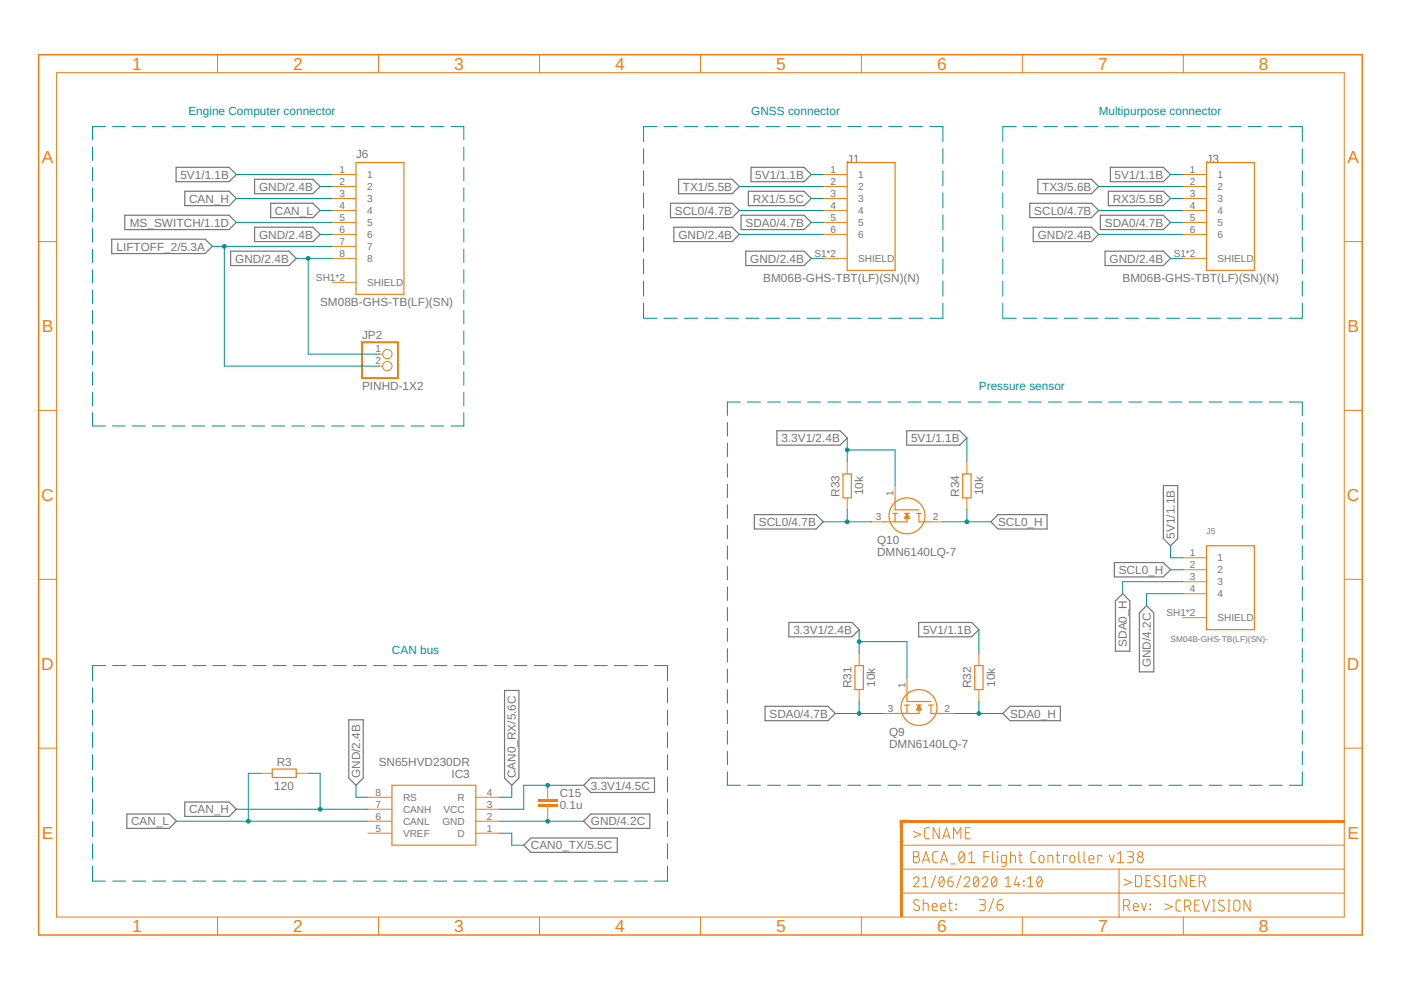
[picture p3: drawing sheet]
<svg xmlns="http://www.w3.org/2000/svg" width="297mm" height="210mm" viewBox="0 0 297 210" stroke-linecap="round" stroke-linejoin="round" font-family="sans-serif">
<g fill="none" stroke="#757575" stroke-width=".25">
<path d="M37.3 35.5h11.3l1.5 1.5-1.5 1.5h-11.3zM54 38h12.4l1.5 1.5-1.5 1.6h-12.4zM143.9 38h11.3l1.6 1.5-1.6 1.6h-11.3zM159.2 35.5h11.3l1.5 1.5-1.5 1.5h-11.3zM220 38h11.4l1.5 1.5-1.5 1.6h-11.4zM235.4 35.5h11.3l1.5 1.5-1.5 1.5h-11.3zM23.7 50.7h19.8l1.5 1.5-1.5 1.6h-19.8zM26.5 45.6h22.1l1.5 1.6-1.5 1.5h-22.1zM39.2 40.6h9.4l1.5 1.5-1.5 1.5h-9.4zM48.9 53.3h12.4l1.5 1.5-1.5 1.5h-12.4zM54 48.2h12.4l1.5 1.5-1.5 1.5h-12.4zM57.4 43.1h9l1.5 1.5-1.5 1.5h-9z"/>
<path d="M142.2 43.1h13l1.6 1.5-1.6 1.5h-13zM142.9 48.2h12.3l1.6 1.5-1.6 1.5h-12.3zM157.1 45.6h13.4l1.5 1.6-1.5 1.5h-13.4zM158.1 53.3h12.4l1.5 1.5-1.5 1.5h-12.4zM158.7 40.6h11.8l1.5 1.5-1.5 1.5h-11.8zM218.3 43.1h13.1l1.5 1.5-1.5 1.5h-13.1zM219.1 48.2h12.3l1.5 1.5-1.5 1.5h-12.3zM233.3 45.6h13.4l1.5 1.6-1.5 1.5h-13.4zM234.3 53.3h12.4l1.5 1.5-1.5 1.5h-12.4zM235 40.6h11.7l1.5 1.5-1.5 1.5h-11.7zM164.7 91.3h13.4l1.5 1.6-1.5 1.5h-13.4zM192.2 91.3h11.3l1.5 1.6-1.5 1.5h-11.3z"/>
<path d="M159.9 109.1h13.1l1.5 1.5-1.5 1.6h-13.1zM210.1 110.6l1.5-1.5h10.4v3.1h-10.4zM236.3 119.3h10.4l1.5 1.5-1.5 1.5h-10.4zM246.7 103h3v11.2l-1.5 1.5-1.5-1.5zM167.3 132h13.3l1.6 1.5-1.6 1.5h-13.3zM194.8 132h11.2l1.5 1.5-1.5 1.5h-11.2zM236.5 127.4l1.5-1.5 1.5 1.5v10.7h-3zM243.1 128.4l1.5 1.5v12.6h-3v-12.6zM74 152.6h3v12.4l-1.5 1.5-1.5-1.5zM107 146.4h3v18.6l-1.5 1.5-1.5-1.5zM162.2 149.8h13.4l1.5 1.5-1.5 1.5h-13.4zM212.6 151.3l1.5-1.5h10.7v3h-10.7z"/>
<path d="M26.9 172.6h9l1.5 1.5-1.5 1.5h-9zM39.2 170.1h9.4l1.5 1.5-1.5 1.5h-9.4zM111 179.2l1.6-1.5h18.3v3h-18.3zM123.7 174.1l1.6-1.5h12.5v3h-12.5zM123.7 166.5l1.6-1.5h13.5v3h-13.5z"/>
</g>
<g fill="#f57c10">
<path d="M190.8 174.1h.5v20.3h-.5z" fill-rule="evenodd"/>
<path d="M191 173.8h94v.6h-94z" fill-rule="evenodd"/>
</g>
<g fill="#f57c10">
<path d="M190.8 174.1h.5v20.3h-.5zM190.8 174.1v20.3h.5v-20.3z"/>
<path d="M191 173.8h94v.6h-94zM191 173.8v.6h94v-.6z"/>
</g>
<g fill="none" stroke="#f57c10" stroke-width=".21">
<path d="M12 15.4h273v179h-273zM46.1 11.6v3.8M80.2 11.6v3.8M114.4 11.6v3.8M148.5 11.6v3.8M182.6 11.6v3.8M216.7 11.6v3.8M250.9 11.6v3.8M70.4 37h5.1M70.4 39.5h5.1M174.5 37h5.1M174.5 39.5h5.1"/>
<path d="M250.7 37h5.1M250.7 39.5h5.1M8.2 51.2h3.8M70.4 42.1h5.1M70.4 44.6h5.1M70.4 54.8h5.1M70.4 47.2h5.1M70.4 49.7h5.1M70.4 52.2h5.1M70.4 59.9h5.1M174.5 42.1h5.1M174.5 44.6h5.1"/>
<path d="M174.5 54.8h5.1M174.5 47.2h5.1M174.5 49.7h5.1M250.7 42.1h5.1M250.7 44.6h5.1M250.7 54.8h5.1M250.7 47.2h5.1M250.7 49.7h5.1M285 51.2h3.8M80.6 75.1h.5M80.6 77.6h.5M8.2 87h3.8"/>
<path d="M179.6 97.9v2.6M205 97.9v2.6M285 87h3.8M179.6 105.6v2.5M184.7 110.6h2.5M189.8 103v2.6M197.4 110.6h2.5M205 105.6v2.5M250.7 118.3h5.1M8.2 122.8h3.8M182.2 138.6v2.5M207.5 138.6v2.5"/>
<path d="M250.7 120.8h5.1M250.7 123.3h5.1M250.7 125.9h5.1M250.7 131h5.1M285 122.8h3.8M8.2 158.6h3.8M182.2 146.2v2.5M187.2 151.3h2.6M192.3 143.7v2.5M199.9 151.3h2.6M207.5 146.2v2.5M285 158.6h3.8"/>
<path d="M55.2 164h2.5M62.8 164h2.5M78 176.7h5.1M78 174.1h5.1M78 171.6h5.1M78 169h5.1M100.9 176.7h5.1M100.9 174.1h5.1M100.9 171.6h5.1M100.9 169h5.1M191.1 179.2h93.9M193.7 176.3l1.5 .6-1.5 .7"/>
<path d="M197.1 175.5h-.7l-.4 .5 .1 1.6 .3 .2h.7M199.1 175.5v2.3l-1.3-2.3v2.3M199.9 177.8l.8-2.3 .7 2.3M200.1 177.2h1.1M202.2 177.8v-2.3l.7 1.3 .8-1.3v2.3M204.7 176.5h.7M205.7 175.5h-1v2.3h1M46.1 194.4v3.8M80.2 194.4v3.8M114.4 194.4v3.8M148.5 194.4v3.8M182.6 194.4v3.8"/>
<path d="M191.1 189.4h93.9M191.1 184.3h93.9M193.7 180.6h.6a.52 .52 0 0 1 .5 .5 .52 .52 0 0 1-.5 .5 .65 .65 0 0 1 .7 .7 .65 .65 0 0 1-.7 .6h-.6zM193.7 186.4a.58 .58 0 0 1 .8-.5 .58 .58 0 0 1 .2 .9l-1 1.2h1.1M193.7 181.6h.6M194.8 190.9a.58 .58 0 0 0-.8-.1 .58 .58 0 0 0 0 .9l.7 .4a.58 .58 0 0 1 .1 .9 .58 .58 0 0 1-.9-.1l-.2-.2M195.6 182.9l.7-2.3 .8 2.3M195.6 188h1.2M195.6 186.4l.6-.5v2.1M195.7 191.5l1 .1 .1 1.5M195.7 190.7v2.4M195.7 182.3h1.2"/>
<path d="M197.6 192.3h1.1a.54 .54 0 0 0-.4-.8 .54 .54 0 0 0-.7 .5l.2 1 .9 .1M198.4 185.7l-1 2.5M198.8 180.6h-.7l-.3 .5 .1 1.6 .2 .2h.7M199.3 186l.2-.1a.86 .86 0 0 1 .7 1.3 .6 .6 0 0 1-.6 .8 .6 .6 0 0 1-.5-.8v-.5zM199.4 182.9l.8-2.3 .7 2.3M199.5 192.3h1a.54 .54 0 0 0-.4-.8 .54 .54 0 0 0-.6 .5l.1 1 .9 .1M199.6 182.3h1.1M200.1 186.4l-.9 1.1M201 186.8h.7a.59 .59 0 0 1 .4 .7 .59 .59 0 0 1-.6 .5 .59 .59 0 0 1-.5-.6zM201.1 191.5h.8M201.4 190.7v2.1l.5 .3M201.5 183.2h1.1"/>
<path d="M201.9 185.9l-.6 .3-.3 .6M202.6 191.7l.2 .1zM202.6 192.7l.2 .2zM203.5 180.8a.53 .53 0 0 1 .7-.2 .53 .53 0 0 1 .3 .6 1.34 1.34 0 0 1-.6 1.7 1.4 1.4 0 0 1-.4-2.1zM203.8 185.7l-1 2.5M204.4 186.4a.58 .58 0 0 1 .9-.5 .58 .58 0 0 1 .1 .9l-1 1.2h1.2M204.4 181.1l-1 1.3M205.4 182.9h1.3M205.4 181.1l.6-.5v2.3M206.6 186l.2-.1a.86 .86 0 0 1 .7 1.3 .6 .6 0 0 1-.6 .8 .6 .6 0 0 1-.5-.8v-.5zM207.4 186.4l-.9 1.1M207.6 190.7h.8a.52 .52 0 0 1 .5 .6 .52 .52 0 0 1-.5 .5h-.5"/>
<path d="M208.3 186.4a.58 .58 0 0 1 .8-.5 .58 .58 0 0 1 .2 .9l-1 1.2h1.1M208.3 191.8a.65 .65 0 0 1 .6 .6 .65 .65 0 0 1-.6 .7h-.7M208.6 181.6h1.1M209.7 180.6h-1.1v2.3M210.4 180.6v2.1l.4 .2M210.5 186l.1-.1a.86 .86 0 0 1 .7 1.3v.3a.51 .51 0 0 1-.5 .5 .51 .51 0 0 1-.5-.5l-.1-.8zM210.7 190.5l-1 2.8M211.3 186.4l-1 1.1M211.4 191.8h.8a.65 .65 0 0 1 .5 .7 .65 .65 0 0 1-.7 .6 .65 .65 0 0 1-.6-.7zM211.4 180.6l.2 .1zM211.5 181.4v1.5M212.4 190.7l-.7 .3-.3 .8"/>
<path d="M213.1 188h1.2M213.1 186.4l.6-.5v2.1M213.3 182.9h-.8l-.2-.2v-1.1l.2-.2h.8v1.9l-.2 .4h-.7M214.2 181.4l1 .1 .1 1.4M214.2 180.6v2.3M215.5 185.9l-.4 1.6h1.1M215.9 187.1v.9M216 181.4h.7M216.2 180.6l.1 2.1 .4 .2M216.7 194.4v3.8M217 186.8l.1 .1zM217 187.7l.1 .1z"/>
<path d="M217.9 188h1.2M217.9 186.4l.6-.5v2.1M219.6 180.6h-.7l-.3 .5 .1 1.6 .2 .2h.7M220.1 186l.1-.1a.86 .86 0 0 1 .8 1.3l-.1 .3a.5 .5 0 0 1-.5 .5 .5 .5 0 0 1-.5-.5l-.1-.8zM220.4 181.5l.5-.1a.92 .92 0 0 1 .2 1.4l-.4 .1-.3-.2-.1-.3zM220.9 186.4l-1 1.1M222.2 182.9v-1.5l.9 .1 .1 1.4M223.9 181.4h.8M224.2 180.6v2.1l.5 .2M226.3 181.6v-.2h-.8v1.5M227 181.5l.5-.1a.92 .92 0 0 1 .1 1.4l-.3 .1-.3-.2-.2-.3zM228.7 180.6v1.9l.1 .3 .3 .1"/>
<path d="M229.8 180.6v2.1l.4 .2M230.9 182.1h1a.55 .55 0 0 0-.3-.7 .55 .55 0 0 0-.7 .5l.1 .9 .9 .1M233.6 181.6v-.2h-.8v1.5M235.2 181.4l.5 1.5 .5-1.5M236.9 182.9h1.4M236.9 181.1l.7-.5v2.3M237.3 184.3v10.2M238.2 192h.7a.65 .65 0 0 0 .6-.6 .65 .65 0 0 0-.6-.7h-.7v2.4M238.3 186.4l1.6 .7-1.6 .6M239 192l.5 1.1M239 180.6h.8a.52 .52 0 0 1 .5 .5 .52 .52 0 0 1-.5 .5h-.5M239.7 181.6a.65 .65 0 0 1 .6 .7 .65 .65 0 0 1-.6 .6h-.7"/>
<path d="M240.3 192.3h1a.54 .54 0 0 0-.3-.8 .54 .54 0 0 0-.7 .5l.1 1 .9 .1M240.7 185.7h.9l.4 .4v1.4l-.4 .5h-.9zM242 191.5l.5 1.6 .6-1.6M243 186.7h.8M243.8 192.7l.1 .2zM243.8 191.7l.1 .1zM244 185.7h-1v2.3h1M245.8 185.8a.58 .58 0 0 0-.9-.1 .58 .58 0 0 0 .1 .9l.7 .4a.54 .54 0 0 1 .2 .7 .54 .54 0 0 1-.8 .2l-.5-.2M246.6 185.7h.6M246.6 188h.6M246.9 185.7v2.3M247 191.6l1.5 .7-1.5 .6"/>
<path d="M249.3 185.7h-1l-.3 .3v1.5l.2 .4 1.1 .1v-1.3h-.4M250.4 190.8l-.7 .1-.4 .4 .1 1.7 .3 .1 .7 .1M250.9 194.4v3.8M251.2 192.1h.6a.65 .65 0 0 0 .7-.6 .65 .65 0 0 0-.7-.7h-.6v2.4M251.5 185.7v2.3l-1.3-2.3v2.3M251.9 192.1l.6 1.1M252.4 186.7h.8M253.3 191.9h.8M253.5 185.7h-1.1v2.3h1.1M254.3 186.9h.6a.65 .65 0 0 0 .6-.6 .65 .65 0 0 0-.6-.6h-.6v2.3M254.3 190.8h-1v2.4h1M254.9 190.8l.8 2.4 .8-2.4"/>
<path d="M255 186.9l.5 1.1M257.1 193.2h.5M257.1 190.8h.5M257.4 190.8v2.4M259.5 191a.58 .58 0 0 0-.9-.1 .58 .58 0 0 0 0 .9l.8 .4a.58 .58 0 0 1 0 .9 .58 .58 0 0 1-.8-.1l-.3-.2M260.3 193.2h.5M260.3 190.8h.5M260.6 190.8v2.4M261.7 191.1a.66 .66 0 0 1 .7-.2 .66 .66 0 0 1 .5 .6v1a.66 .66 0 0 1-.7 .7 .66 .66 0 0 1-.6-.7zM265 190.8v2.4l-1.3-2.4v2.4"/>
<circle cx="82.1" cy="75.1" r=".99"/>
<circle cx="82.1" cy="77.6" r=".99"/>
<circle cx="241.8" cy="181.1" r=".52"/>
<circle cx="241.8" cy="182.3" r=".64"/>
</g>
<path d="M192.3 174.1h-1.2v1.3" fill="none" stroke="#f57c10" stroke-width=".61"/>
<path d="M8.2 11.6h280.6v186.6h-280.6z" fill="none" stroke="#f57c10" stroke-width=".32"/>
<g fill="none" stroke="#f57c10" stroke-width=".25">
<path d="M75.5 34.5h10.1v27.9h-10.1zM179.6 34.5h10.2v22.8h-10.2zM255.8 34.5h10.2v22.8h-10.2zM178.7 100.5h1.8v5.1h-1.8zM189.3 108.9h1M189.8 105.6v2.5h5M189.8 108.9v1.7M191.8 108.9h1M191.9 109.8h.9M192 109.6h.7M192.1 109.3h.5M192.2 109.1h.2"/>
<path d="M192.3 108.9v1.7h-5.1M192.3 108.9l.5 1h-1zM192.3 108.9h.1M194.3 108.9h1M194.8 108.9v1.7h2.6M204.1 100.5h1.8v5.1h-1.8zM255.8 115.7h10.2v17.8h-10.2zM181.3 141.1h1.7v5.1h-1.7zM191.8 149.5h1M192.3 146.2v2.5h5.1M192.3 149.5v1.8M194.3 149.5h1"/>
<path d="M194.4 150.5h.9M194.5 150.2h.7M194.6 150h.5M194.7 149.8h.3M194.8 149.6h.1M194.8 149.5v1.8h-5M194.8 149.5l.5 1h-1zM196.9 149.5h1M197.4 149.5v1.8h2.5M206.7 141.1h1.7v5.1h-1.7zM57.7 163.1h5.1v1.7h-5.1zM83.1 166.5h17.8v12.7h-17.8z"/>
<circle cx="192.3" cy="109.4" r="3.8"/>
<circle cx="194.8" cy="150" r="3.8"/>
</g>
<path d="M76.8 72.6h7.6v7.6h-7.6z" fill="none" stroke="#f57c10" stroke-width=".42"/>
<g fill="#f57c10">
<path d="M114.1 170.6h4.1v.5h-4.1z" fill-rule="evenodd"/>
<path d="M114.1 169.5h4.1v.6h-4.1z" fill-rule="evenodd"/>
</g>
<g fill="#f57c10">
<path d="M114.1 170.6h4.1v.5h-4.1zM114.1 170.6v.5h4.1v-.5z"/>
<path d="M114.1 169.5h4.1v.6h-4.1zM114.1 169.5v.6h4.1v-.6z"/>
</g>
<path d="M116.1 166.5v3M116.1 171.1v3" fill="none" stroke="#f57c10" stroke-width=".21"/>
<path d="M106 174.1h17.7" fill="none" stroke="#009292" stroke-width=".21"/>
<circle cx="116.1" cy="174.1" r=".51" fill="#009292"/>
<path d="M115.6 174.1a.51 .51 0 0 1 1 0 .51 .51 0 0 1-1 0zM115.6 174.1a.51 .51 0 0 0 1 0 .51 .51 0 0 0-1 0z" fill="#009292"/>
<path d="M67.9 39.5h2.5M62.8 54.8h7.6M65.3 54.8v20.3h15.3M67.9 49.7h2.5M156.8 49.7h17.7M232.9 49.7h17.8M250.7 125.9h-7.6v2.5" fill="none" stroke="#009292" stroke-width=".21"/>
<circle cx="65.3" cy="54.8" r=".51" fill="#009292"/>
<path d="M64.8 54.8a.55 .55 0 0 1 1.1 0 .55 .55 0 0 1-1.1 0zM64.8 54.8a.51 .51 0 0 0 1 0 .51 .51 0 0 0-1 0z" fill="#009292"/>
<path d="M172 54.8h2.5M248.2 54.8h2.5M50.1 171.6h27.9M65.3 164h2.6v7.6M75.5 166.5v2.5h2.5" fill="none" stroke="#009292" stroke-width=".21"/>
<circle cx="67.9" cy="171.6" r=".51" fill="#009292"/>
<path d="M67.4 171.6a.51 .51 0 0 1 1 0 .51 .51 0 0 1-1 0zM67.4 171.6a.51 .51 0 0 0 1 0 .51 .51 0 0 0-1 0z" fill="#009292"/>
<path d="M50.1 42.1h20.3M37.4 174.1h40.6M55.2 164h-2.6v10.1" fill="none" stroke="#009292" stroke-width=".21"/>
<circle cx="52.6" cy="174.1" r=".51" fill="#009292"/>
<path d="M52.1 174.1a.55 .55 0 0 1 1.1 0 .55 .55 0 0 1-1.1 0zM52.1 174.1a.51 .51 0 0 0 1 0 .51 .51 0 0 0-1 0z" fill="#009292"/>
<path d="M67.9 44.6h2.5M123.7 166.5h-12.7v5.1h-5" fill="none" stroke="#009292" stroke-width=".21"/>
<circle cx="116.1" cy="166.5" r=".51" fill="#009292"/>
<path d="M115.6 166.5a.51 .51 0 0 1 1 0 .51 .51 0 0 1-1 0zM115.6 166.5a.51 .51 0 0 0 1 0 .51 .51 0 0 0-1 0z" fill="#009292"/>
<path d="M182.2 133.5v5.1M182.2 136h10.1v7.7" fill="none" stroke="#009292" stroke-width=".21"/>
<circle cx="182.2" cy="136" r=".51" fill="#009292"/>
<path d="M181.7 136a.51 .51 0 0 1 1 0 .51 .51 0 0 1-1 0zM181.7 136a.51 .51 0 0 0 1 0 .51 .51 0 0 0-1 0z" fill="#009292"/>
<path d="M179.6 92.9v5M179.6 95.4h10.2v7.6" fill="none" stroke="#009292" stroke-width=".21"/>
<circle cx="179.6" cy="95.4" r=".51" fill="#009292"/>
<path d="M179.1 95.4a.51 .51 0 0 1 1 0 .51 .51 0 0 1-1 0zM179.1 95.4a.51 .51 0 0 0 1 0 .51 .51 0 0 0-1 0z" fill="#009292"/>
<g fill="none" stroke="#009292" stroke-width=".21">
<path d="M19.6 31.2v2.8M19.6 35.5v2.8M19.6 39.8v2.9M22.4 26.8h-2.8v2.9M23.8 26.8h2.8M28.1 26.8h2.7M32.3 26.8h2.7M36.5 26.8h2.7M40.7 26.8h2.8M45 26.8h2.7M49.2 26.8h2.7M50.1 37h20.3"/>
<path d="M53.4 26.8h2.7M57.6 26.8h2.7M61.8 26.8h2.8M66.1 26.8h2.7M70.3 26.8h2.7M74.5 26.8h2.7M78.7 26.8h2.7M83 26.8h2.7M87.2 26.8h2.7M91.4 26.8h2.7M95.6 26.8h2.7v2.9M98.3 31.2v2.8"/>
<path d="M98.3 35.5v2.8M98.3 39.8v2.9M136.4 31.5v3.2M136.4 36.2v3.2M139.3 26.8h-2.9v3.2M140.8 26.8h2.8M145.1 26.8h2.8M149.4 26.8h2.9M153.8 26.8h2.8M156.8 39.5h17.7M158.1 26.8h2.8M162.4 26.8h2.9"/>
<path d="M166.8 26.8h2.8M171.1 26.8h2.8M172 37h2.5M175.4 26.8h2.9M179.8 26.8h2.8M184.1 26.8h2.8M188.4 26.8h2.9M192.8 26.8h2.8M197.1 26.8h2.8v3.2M199.9 31.5v3.2M199.9 36.2v3.2M248.2 37h2.5"/>
<path d="M19.6 44.2v2.8M19.6 48.5v2.8M19.6 52.8v2.9M19.6 57.2v2.8M50.1 47.2h20.3M98.3 44.2v2.8M98.3 48.5v2.8M98.3 52.8v2.9M98.3 57.2v2.8M136.4 40.9v3.2M136.4 45.6v3.1M136.4 50.2v3.2"/>
<path d="M136.4 54.9v3.2M136.4 59.6v3.2M156.8 44.6h17.7M172 42.1h2.5M199.9 40.9v3.2M199.9 45.6v3.1M199.9 50.2v3.2M199.9 54.9v3.2M199.9 59.6v3.2M232.9 44.6h17.8M19.6 61.5v2.8M19.6 65.8v2.9"/>
<path d="M19.6 70.2v2.8M19.6 74.5v2.8M19.6 78.8v2.9M98.3 61.5v2.8M98.3 65.8v2.9M98.3 70.2v2.8M98.3 74.5v2.8M98.3 78.8v2.9M136.4 64.3v3.2h2.9M140.8 67.5h2.8M145.1 67.5h2.8M149.4 67.5h2.9"/>
<path d="M153.8 67.5h2.8M158.1 67.5h2.8M162.4 67.5h2.9M166.8 67.5h2.8M171.1 67.5h2.8M175.4 67.5h2.9M179.8 67.5h2.8M184.1 67.5h2.8M188.4 67.5h2.9M192.8 67.5h2.8M199.9 64.3v3.2h-2.8M19.6 83.2v2.8"/>
<path d="M19.6 87.5v2.8h2.8M23.8 90.3h2.8M28.1 90.3h2.7M32.3 90.3h2.7M36.5 90.3h2.7M40.7 90.3h2.8M45 90.3h2.7M49.2 90.3h2.7M53.4 90.3h2.7M57.6 90.3h2.7M61.8 90.3h2.8M66.1 90.3h2.7"/>
<path d="M70.3 90.3h2.7M74.5 90.3h2.7M78.7 90.3h2.7M83 90.3h2.7M87.2 90.3h2.7M91.4 90.3h2.7M98.3 83.2v2.8M98.3 87.5v2.8h-2.7M205 92.9v5M174.5 110.6h10.2M179.6 108.1v2.5M248.2 115.7v2.6h2.5"/>
<path d="M207.5 133.5v5.1M19.6 145.8v3.3M19.6 150.6v3.2M19.6 155.3v3.2M19.6 160v3.2M22.4 141.1h-2.8v3.2M23.9 141.1h2.7M28.1 141.1h2.8M32.4 141.1h2.7M36.6 141.1h2.8M40.9 141.1h2.7M45.1 141.1h2.8"/>
<path d="M49.4 141.1h2.8M53.7 141.1h2.7M57.9 141.1h2.8M62.2 141.1h2.7M66.4 141.1h2.8M70.7 141.1h2.7M74.9 141.1h2.8M79.2 141.1h2.8M83.4 141.1h2.8M87.7 141.1h2.8M91.9 141.1h2.8M96.2 141.1h2.8"/>
<path d="M100.5 141.1h2.7M104.7 141.1h2.8M109 141.1h2.7M113.2 141.1h2.8M117.5 141.1h2.7M121.8 141.1h2.7M126 141.1h2.8M130.3 141.1h2.7M134.5 141.1h2.8M138.8 141.1h2.7v3.2M141.5 145.8v3.3M141.5 150.6v3.2"/>
<path d="M141.5 155.3v3.2M141.5 160v3.2M19.6 164.7v3.2M19.6 169.4v3.3M19.6 174.2v3.2M19.6 178.9v3.2M106 176.7h2.5v2.5h2.5M108.5 166.5v2.5h-2.5M141.5 164.7v3.2M141.5 169.4v3.3M141.5 174.2v3.2M141.5 178.9v3.2"/>
<path d="M19.6 183.6v3.2h2.8M23.9 186.8h2.7M28.1 186.8h2.8M32.4 186.8h2.7M36.6 186.8h2.8M40.9 186.8h2.7M45.1 186.8h2.8M49.4 186.8h2.8M53.7 186.8h2.7M57.9 186.8h2.8M62.2 186.8h2.7M66.4 186.8h2.8"/>
<path d="M70.7 186.8h2.7M74.9 186.8h2.8M79.2 186.8h2.8M83.4 186.8h2.8M87.7 186.8h2.8M91.9 186.8h2.8M96.2 186.8h2.8M100.5 186.8h2.7M104.7 186.8h2.8M109 186.8h2.7M113.2 186.8h2.8M117.5 186.8h2.7"/>
<path d="M121.8 186.8h2.7M126 186.8h2.8M130.3 186.8h2.7M134.5 186.8h2.8M141.5 183.6v3.2h-2.7"/>
</g>
<circle cx="179.6" cy="110.6" r=".51" fill="#009292"/>
<path d="M179.1 110.6a.51 .51 0 0 1 1 0 .51 .51 0 0 1-1 0zM179.1 110.6a.51 .51 0 0 0 1 0 .51 .51 0 0 0-1 0z" fill="#009292"/>
<path d="M172 47.2h2.5M248.2 47.2h2.5M177.1 151.3h10.1M182.2 148.7v2.6" fill="none" stroke="#009292" stroke-width=".21"/>
<circle cx="182.2" cy="151.3" r=".51" fill="#009292"/>
<path d="M181.7 151.3a.51 .51 0 0 1 1 0 .51 .51 0 0 1-1 0zM181.7 151.3a.51 .51 0 0 0 1 0 .51 .51 0 0 0-1 0z" fill="#009292"/>
<g fill="none" stroke="#009292" stroke-width=".21">
<path d="M212.6 31.5v3.2M212.6 36.2v3.2M215.5 26.8h-2.9v3.2M217 26.8h2.8M221.3 26.8h2.8M225.6 26.8h2.9M230 26.8h2.8M232.9 39.5h17.8M234.3 26.8h2.8M238.6 26.8h2.8M243 26.8h2.8M247.3 26.8h2.8"/>
<path d="M251.6 26.8h2.8M255.9 26.8h2.9M260.3 26.8h2.8M264.6 26.8h2.8M268.9 26.8h2.9M273.3 26.8h2.8v3.2M276.1 31.5v3.2M276.1 36.2v3.2M212.6 40.9v3.2M212.6 45.6v3.1M212.6 50.2v3.2M212.6 54.9v3.2"/>
<path d="M212.6 59.6v3.2M248.2 42.1h2.5M276.1 40.9v3.2M276.1 45.6v3.1M276.1 50.2v3.2M276.1 54.9v3.2M276.1 59.6v3.2M212.6 64.3v3.2h2.9M217 67.5h2.8M221.3 67.5h2.8M225.6 67.5h2.9M230 67.5h2.8"/>
<path d="M234.3 67.5h2.8M238.6 67.5h2.8M243 67.5h2.8M247.3 67.5h2.8M251.6 67.5h2.8M255.9 67.5h2.9M260.3 67.5h2.8M264.6 67.5h2.8M268.9 67.5h2.9M276.1 64.3v3.2h-2.8M250.7 123.3h-12.7v2.6M202.5 151.3h10.1"/>
<path d="M207.5 148.7v2.6"/>
</g>
<circle cx="207.5" cy="151.3" r=".51" fill="#009292"/>
<path d="M207 151.3a.51 .51 0 0 1 1 0 .51 .51 0 0 1-1 0zM207 151.3a.51 .51 0 0 0 1 0 .51 .51 0 0 0-1 0z" fill="#009292"/>
<path d="M199.9 110.6h10.2M205 108.1v2.5M248.2 120.8h2.5" fill="none" stroke="#009292" stroke-width=".21"/>
<circle cx="205" cy="110.6" r=".51" fill="#009292"/>
<path d="M204.5 110.6a.51 .51 0 0 1 1 0 .51 .51 0 0 1-1 0zM204.5 110.6a.51 .51 0 0 0 1 0 .51 .51 0 0 0-1 0z" fill="#009292"/>
<g fill="none" stroke="#009292" stroke-width=".21">
<path d="M45 52.2h25.4M47.6 52.2v25.4h33M154.2 89.6v2.9M154.2 94v2.8M154.2 98.3v2.9M157 85.2h-2.8v2.9M158.5 85.2h2.7M162.7 85.2h2.8M167 85.2h2.7M171.2 85.2h2.8M175.5 85.2h2.7M179.7 85.2h2.8"/>
<path d="M184 85.2h2.8M188.3 85.2h2.7M192.5 85.2h2.8M196.8 85.2h2.7M201 85.2h2.8M205.3 85.2h2.7M209.5 85.2h2.8M213.8 85.2h2.7M218 85.2h2.8M222.3 85.2h2.7M226.5 85.2h2.8M230.8 85.2h2.8"/>
<path d="M235.1 85.2h2.7M239.3 85.2h2.8M243.6 85.2h2.7M247.8 85.2h2.8M252.1 85.2h2.7M256.3 85.2h2.8M260.6 85.2h2.8M264.9 85.2h2.7M269.1 85.2h2.8M273.4 85.2h2.7v2.9M276.1 89.6v2.9M276.1 94v2.8"/>
<path d="M276.1 98.3v2.9M154.2 102.7v2.8M154.2 107v2.9M154.2 111.4v2.8M154.2 115.7v2.9M276.1 102.7v2.8M276.1 107v2.9M276.1 111.4v2.8M276.1 115.7v2.9M154.2 120.1v2.9M154.2 124.4v2.9M154.2 128.8v2.9"/>
<path d="M154.2 133.2v2.8M154.2 137.5v2.9M276.1 120.1v2.9M276.1 124.4v2.9M276.1 128.8v2.9M276.1 133.2v2.8M276.1 137.5v2.9M154.2 141.9v2.8M154.2 146.2v2.9M154.2 150.6v2.8M154.2 154.9v2.9M154.2 159.3v2.9"/>
<path d="M276.1 141.9v2.8M276.1 146.2v2.9M276.1 150.6v2.8M276.1 154.9v2.9M276.1 159.3v2.9M154.2 163.6v2.9h2.8M158.5 166.5h2.7M162.7 166.5h2.8M167 166.5h2.7M171.2 166.5h2.8M175.5 166.5h2.7M179.7 166.5h2.8"/>
<path d="M184 166.5h2.8M188.3 166.5h2.7M192.5 166.5h2.8M196.8 166.5h2.7M201 166.5h2.8M205.3 166.5h2.7M209.5 166.5h2.8M213.8 166.5h2.7M218 166.5h2.8M222.3 166.5h2.7M226.5 166.5h2.8M230.8 166.5h2.8"/>
<path d="M235.1 166.5h2.7M239.3 166.5h2.8M243.6 166.5h2.7M247.8 166.5h2.8M252.1 166.5h2.7M256.3 166.5h2.8M260.6 166.5h2.8M264.9 166.5h2.7M269.1 166.5h2.8M276.1 163.6v2.9h-2.7"/>
</g>
<circle cx="47.6" cy="52.2" r=".51" fill="#009292"/>
<path d="M47.1 52.2a.51 .51 0 0 1 1 0 .51 .51 0 0 1-1 0zM47.1 52.2a.51 .51 0 0 0 1 0 .51 .51 0 0 0-1 0z" fill="#009292"/>
<g font-size="3.7" fill="#f57c10">
<text x="28" y="14.8">1</text>
<text x="62.2" y="14.8">2</text>
<text x="96.3" y="14.8">3</text>
<text x="130.4" y="14.8">4</text>
<text x="164.5" y="14.8">5</text>
<text x="198.7" y="14.8">6</text>
<text x="232.8" y="14.8">7</text>
<text x="266.9" y="14.8">8</text>
<text x="8.9" y="34.6">A</text>
<text x="285.7" y="34.6">A</text>
<text x="8.9" y="70.4">B</text>
<text x="285.7" y="70.4">B</text>
<text x="8.8" y="106.2">C</text>
<text x="285.6" y="106.2">C</text>
<text x="8.8" y="142">D</text>
<text x="285.6" y="142">D</text>
<text x="8.9" y="177.8">E</text>
<text x="285.7" y="177.8">E</text>
<text x="28" y="197.6">1</text>
<text x="62.2" y="197.6">2</text>
<text x="96.3" y="197.6">3</text>
<text x="130.4" y="197.6">4</text>
<text x="164.5" y="197.6">5</text>
<text x="198.7" y="197.6">6</text>
<text x="232.8" y="197.6">7</text>
<text x="266.9" y="197.6">8</text>
</g>
<g font-size="2.5" fill="#009292">
<text x="39.9" y="24.3">Engine Computer connector</text>
<text x="159.3" y="24.3">GNSS connector</text>
<text x="232.9" y="24.3">Multipurpose connector</text>
<text x="207.5" y="82.7">Pressure sensor</text>
<text x="83.1" y="138.6">CAN bus</text>
</g>
<g font-size="2.5" fill="#757575">
<text x="75.5" y="33.4">J6</text>
<text x="179.6" y="34.5">J1</text>
<text x="255.8" y="34.5">J3</text>
<text x="38.2" y="37.9">5V1/1.1B</text>
<text x="54.9" y="40.4">GND/2.4B</text>
<text x="144.8" y="40.4">TX1/5.5B</text>
<text x="160.1" y="37.9">5V1/1.1B</text>
<text x="220.9" y="40.4">TX3/5.6B</text>
<text x="236.3" y="37.9">5V1/1.1B</text>
<text x="40.1" y="43">CAN_H</text>
<text x="58.3" y="45.5">CAN_L</text>
<text x="143.1" y="45.5">SCL0/4.7B</text>
<text x="159.6" y="43">RX1/5.5C</text>
<text x="219.3" y="45.5">SCL0/4.7B</text>
<text x="235.9" y="43">RX3/5.5B</text>
<text x="24.7" y="53.1">LIFTOFF_2/5.3A</text>
<text x="27.5" y="48">MS_SWITCH/1.1D</text>
<text x="54.9" y="50.6">GND/2.4B</text>
<text x="143.8" y="50.6">GND/2.4B</text>
<text x="158.1" y="48">SDA0/4.7B</text>
<text x="220" y="50.6">GND/2.4B</text>
<text x="234.3" y="48">SDA0/4.7B</text>
<text x="49.9" y="55.7">GND/2.4B</text>
<text x="159.1" y="55.7">GND/2.4B</text>
<text x="161.8" y="59.9">BM06B-GHS-TBT(LF)(SN)(N)</text>
<text x="235.2" y="55.7">GND/2.4B</text>
<text x="238" y="59.9">BM06B-GHS-TBT(LF)(SN)(N)</text>
<text x="67.9" y="65">SM08B-GHS-TB(LF)(SN)</text>
<text x="76.8" y="71.9">JP2</text>
<text x="76.8" y="82.7">PINHD-1X2</text>
<text x="165.7" y="93.8">3.3V1/2.4B</text>
<text x="193.2" y="93.8">5V1/1.1B</text>
<text x="178" y="105.3" transform="rotate(-90 178 105.3)">R33</text>
<text x="183" y="105" transform="rotate(-90 183 105)">10k</text>
<text x="203.4" y="105.3" transform="rotate(-90 203.4 105.3)">R34</text>
<text x="208.4" y="105" transform="rotate(-90 208.4 105)">10k</text>
<text x="160.9" y="111.5">SCL0/4.7B</text>
<text x="211.6" y="111.5">SCL0_H</text>
<text x="186" y="117.9">DMN6140LQ-7</text>
<text x="186" y="115.3">Q10</text>
<text x="249.1" y="114.2" transform="rotate(-90 249.1 114.2)">5V1/1.1B</text>
<text x="237.2" y="121.7">SCL0_H</text>
<text x="168.2" y="134.4">3.3V1/2.4B</text>
<text x="195.7" y="134.4">5V1/1.1B</text>
<text x="238.9" y="137.1" transform="rotate(-90 238.9 137.1)">SDA0_H</text>
<text x="244" y="141.5" transform="rotate(-90 244 141.5)">GND/4.2C</text>
<text x="180.5" y="145.9" transform="rotate(-90 180.5 145.9)">R31</text>
<text x="185.6" y="145.7" transform="rotate(-90 185.6 145.7)">10k</text>
<text x="205.9" y="145.9" transform="rotate(-90 205.9 145.9)">R32</text>
<text x="211" y="145.7" transform="rotate(-90 211 145.7)">10k</text>
<text x="163.1" y="152.2">SDA0/4.7B</text>
<text x="188.5" y="156">Q9</text>
<text x="214.1" y="152.2">SDA0_H</text>
<text x="188.5" y="158.5">DMN6140LQ-7</text>
<text x="58.2" y="167.4">120</text>
<text x="58.7" y="162.3">R3</text>
<text x="76.4" y="165" transform="rotate(-90 76.4 165)">GND/2.4B</text>
<text x="80.3" y="162.3">SN65HVD230DR</text>
<text x="95.7" y="164.9">IC3</text>
<text x="109.4" y="165" transform="rotate(-90 109.4 165)">CAN0_RX/5.6C</text>
<text x="125.3" y="167.4">3.3V1/4.5C</text>
<text x="40.1" y="172.5">CAN_H</text>
<text x="118.7" y="171.6">0.1u</text>
<text x="118.7" y="169">C15</text>
<text x="27.8" y="175">CAN_L</text>
<text x="125.3" y="175">GND/4.2C</text>
<text x="112.6" y="180.1">CAN0_TX/5.5C</text>
</g>
<g font-size="2.1" fill="#757575">
<text x="72" y="36.6">1</text>
<text x="72" y="39.2">2</text>
<text x="72" y="41.7">3</text>
<text x="77.8" y="37.8">1</text>
<text x="77.8" y="40.3">2</text>
<text x="176.1" y="36.6">1</text>
<text x="176.1" y="39.2">2</text>
<text x="176.1" y="41.7">3</text>
<text x="181.9" y="37.8">1</text>
<text x="181.9" y="40.3">2</text>
<text x="252.3" y="36.6">1</text>
<text x="252.3" y="39.2">2</text>
<text x="252.3" y="41.7">3</text>
<text x="258.1" y="37.8">1</text>
<text x="258.1" y="40.3">2</text>
<text x="72" y="44.3">4</text>
<text x="72" y="46.8">5</text>
<text x="77.8" y="42.8">3</text>
<text x="77.8" y="45.4">4</text>
<text x="77.8" y="47.9">5</text>
<text x="176.1" y="44.3">4</text>
<text x="176.1" y="46.8">5</text>
<text x="181.9" y="42.8">3</text>
<text x="181.9" y="45.4">4</text>
<text x="181.9" y="47.9">5</text>
<text x="252.3" y="44.3">4</text>
<text x="252.3" y="46.8">5</text>
<text x="258.1" y="42.8">3</text>
<text x="258.1" y="45.4">4</text>
<text x="258.1" y="47.9">5</text>
<text x="72" y="49.3">6</text>
<text x="72" y="51.9">7</text>
<text x="77.8" y="50.5">6</text>
<text x="77.8" y="53">7</text>
<text x="176.1" y="49.3">6</text>
<text x="181.9" y="50.5">6</text>
<text x="252.3" y="49.3">6</text>
<text x="258.1" y="50.5">6</text>
<text x="67" y="59.5">SH1*2</text>
<text x="72" y="54.4">8</text>
<text x="77.8" y="55.5">8</text>
<text x="172.7" y="54.4">S1*2</text>
<text x="181.9" y="55.5">SHIELD</text>
<text x="248.8" y="54.4">S1*2</text>
<text x="258.1" y="55.5">SHIELD</text>
<text x="77.8" y="60.6">SHIELD</text>
<text x="79.6" y="74.7">1</text>
<text x="79.6" y="77.3">2</text>
<text x="189.4" y="105.2" transform="rotate(-90 189.4 105.2)">1</text>
<text x="185.7" y="110.3">3</text>
<text x="197.7" y="110.3">2</text>
<text x="252.3" y="117.9">1</text>
<text x="258.1" y="119">1</text>
<text x="252.3" y="120.4">2</text>
<text x="252.3" y="123">3</text>
<text x="252.3" y="125.5">4</text>
<text x="258.1" y="121.6">2</text>
<text x="258.1" y="124.1">3</text>
<text x="247.3" y="130.6">SH1*2</text>
<text x="258.1" y="126.6">4</text>
<text x="258.1" y="131.7">SHIELD</text>
<text x="192" y="145.8" transform="rotate(-90 192 145.8)">1</text>
<text x="188.2" y="150.9">3</text>
<text x="200.3" y="150.9">2</text>
<text x="79.6" y="173.8">6</text>
<text x="79.6" y="171.2">7</text>
<text x="79.6" y="168.7">8</text>
<text x="85.4" y="172.3">CANH</text>
<text x="85.4" y="169.8">RS</text>
<text x="94" y="172.3">VCC</text>
<text x="97" y="169.8">R</text>
<text x="103.2" y="173.8">2</text>
<text x="103.2" y="171.2">3</text>
<text x="103.2" y="168.7">4</text>
<text x="79.6" y="176.3">5</text>
<text x="85.4" y="177.4">VREF</text>
<text x="85.4" y="174.9">CANL</text>
<text x="93.8" y="174.9">GND</text>
<text x="97" y="177.4">D</text>
<text x="103.2" y="176.3">1</text>
</g>
<g font-size="1.8" fill="#757575">
<text x="255.8" y="113.2">J5</text>
<text x="248.2" y="136">SM04B-GHS-TB(LF)(SN)-</text>
</g>
</svg>
